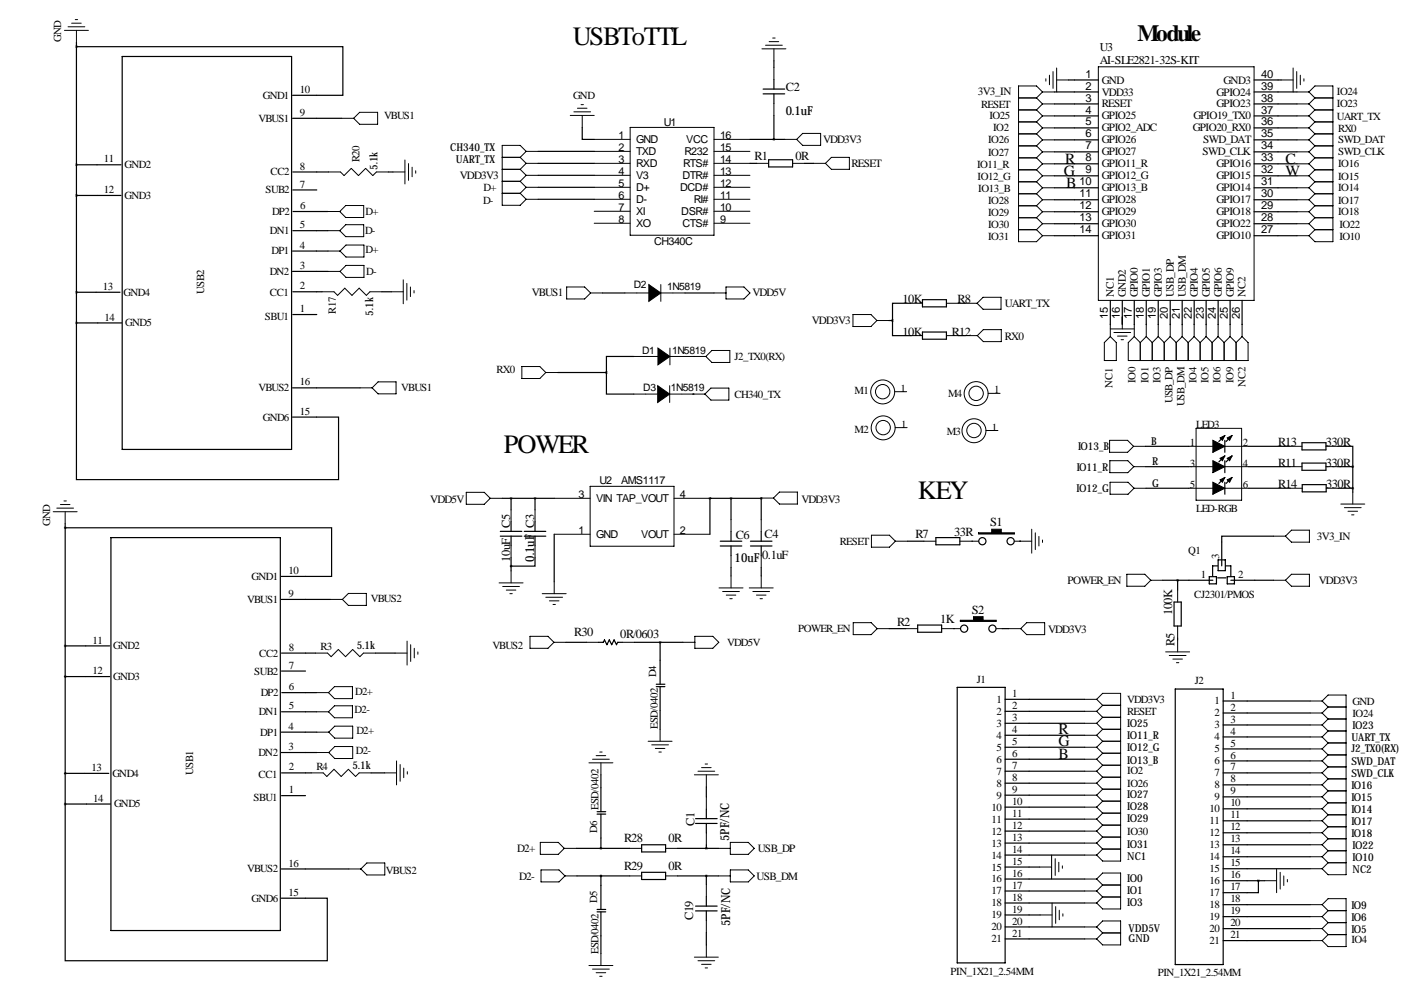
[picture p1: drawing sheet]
<svg xmlns="http://www.w3.org/2000/svg" width="297mm" height="211mm" viewBox="0 0 297 211" stroke-linecap="round" stroke-linejoin="round" font-family="sans-serif">
<g fill="none" stroke="#000" stroke-width=".25">
<path d="M16.2 9.9h56.5v10.3h-10.7M16.2 9v59.5M25.9 12h35.9v83.3h-35.9zM161.8 19.9h4.6M161.8 18.9h4.6M164.1 12.9v1.4M164.1 16.9v2M164.1 19.9v2M223.6 19.5h9.3M226.6 17h6.3M265.9 17h5.7M265.9 19.5h9.1"/>
<path d="M16.2 34.9h9.5M62 25.1h10.4M62.1 36.5h7.5M82.3 36.5h1M114.1 32.1h11.9M114.1 34.6h11.9M114.1 39.7h11.9M114.1 37.2h11.9M123.4 27v2.6h2.6M159 34.6h1.4M159 29.6h7.4M163 33.9h5v1.5h-5z"/>
<path d="M164.1 24.5v5.1M170.6 34.6h1.9M223.6 22h9.3M223.6 24.6h9.3M223.6 27.1h9.3M223.6 29.7h9.3M223.6 32.2h9.3M223.6 34.7h9.3M223.6 37.3h9.3M223.6 39.8h9.3M265.9 22h9.1M265.9 24.6h9.1"/>
<path d="M265.9 27.1h9.1M265.9 29.7h9.1M265.9 32.2h9.1M265.9 34.7h9.1M265.9 37.3h9.1M265.9 39.8h9.1M16.2 41.4h9.5M62 57.5h7.5M62 53.2h7.5M62.1 48.9h7.4M62.1 40.3h5.1M62.1 44.8h7.4"/>
<path d="M114.1 42.3h11.9M223.6 42.4h9.3M223.6 44.9h9.3M223.6 47.4h9.3M223.6 50h9.3M265.9 42.4h9.1M265.9 44.9h9.1M265.9 47.4h9.1M265.9 50h9.1M16.2 68.5v33.2h55.6v-13.3h-9.8M16.2 62h9.3M16.2 68.5h9.6"/>
<path d="M62.1 66.7h5.1M62.1 61.9h6.2M81 61.9h2M118.3 79h10.3M127.8 62.1h4.7M128.6 79v4.6h5.8M134.4 75.6h-5.8v3.4M145.2 62.1h6.2M147.1 75.6h.1M188.5 68h.7M189.2 68v3.2h3.8M193 64.3h-3.8v3.7"/>
<path d="M195.6 63.5h5.1v1.6h-5.1zM195.6 70.4h5.1v1.5h-5.1zM203.2 64.3h1.4M203.2 71.2h1.5M235.4 63.7v5.1M237.9 63.7v5.1M240.5 63.7v5.1M243 63.7v5.1M245.6 63.7v5.1M248.1 63.7v5.1M250.6 63.7v5.1M253.2 63.7v5.1"/>
<path d="M255.7 63.7v5.1M258.3 63.7v5.1M260.8 63.7v5.1M263.3 63.7v5.1M62 82.2h14.4M146.9 83.6h.2M242.9 94.6h9.2M242.9 98.9h9.2M259.7 93.4v2.5M259.7 97.7v2.5M259.7 92.3l-1.3 1.3M259.7 96.7l-1.3 1.2"/>
<path d="M261.2 92.3l-1.3 1.3M261.2 96.7l-1.3 1.2M264.8 98.9h8.7M264.8 94.6h8.7M276 93.9h5.1v1.5h-5.1zM276 98.2h5.1v1.5h-5.1zM283.7 94.6h3.1v4.3M283.7 98.9h3.1M286.8 98.9v5.4M13.8 111.9h56.5v10.3h-10.7M13.8 111v59.5M23.5 114h35.9v83.3h-35.9z"/>
<path d="M106.1 113.7h4.5M106.1 112.7h4.5M106.5 105.7h11M108.4 105.7v2.4M108.4 110.6v2.1M108.4 113.7v2M108.4 118.3v2.7M111.2 113.7h4.5M111.2 112.7h4.5M113.4 118.3v1.7h-5M113.4 105.7v2.4M113.4 110.6v2.1"/>
<path d="M113.4 113.7v2M117.5 113.3v10M150.5 105.7h.1M150.5 105.7h10.9M150.5 105.7v7.6M152.7 115.8h4.6M152.7 114.7h4.6M155 105.7v4.5M155 112.7v2M155 115.8v2M159.1 115.8h4.6M159.1 114.7h4.6"/>
<path d="M161.4 105.7v4.5M161.4 112.7v2M161.4 115.8v2M161.4 105.6v.1M192.4 114.7h3.5M198.4 114h5.1v1.5h-5.1zM206 114.7h.2M216.2 114.7h.2M243 103.5h9.1M258.2 120h-1.1v2.2M258.3 118.7h1.5v2.3h-1.5zM259.7 101.2l-1.3 1.3"/>
<path d="M259.7 102.2v2.6M259.8 120h1.2v2.2M261.2 101.2l-1.3 1.3M264.8 103.5h8.8M270 113.7h-11v6.3M276.1 102.8h5.1v1.5h-5.1zM283.7 103.5h3.1M13.8 136.9h9.5M59.6 127.1h10.5M59.7 138.5h7.2M79.6 138.5h4.2M120 136.2h4.4"/>
<path d="M126.9 136.2h1l.3-.5 .5 1 .5-1 .5 1 .5-1 .5 1 .3-.5h1M134.5 136.2h10.3M140 136.2v8.9M155 120.3v1.8M161.4 120.3v1.8M188.5 133.3h3.5M194.6 132.5h5v1.5h-5zM202.2 133.3h.1M212.5 133.3h1.4M246.5 123h10.6M248.9 127.6h1.5v5.1h-1.5zM249.7 123v2.1"/>
<path d="M249.7 135.3v.4M256.4 122.3h1.5v1.5h-1.5zM258.2 122.5h1.7M260.2 122.3h1.5v1.5h-1.5zM261 123h9M13.8 143.4h9.5M59.6 159.6h7.6M59.6 155.2h7.6M59.7 150.9h7.4M59.7 142.3h5.1M59.7 146.9h7.4M139.1 145.6h1.9"/>
<path d="M139.1 145.1h1.9M140 145.6v9M202.9 145.7h10.2v58.5h-10.2zM213.1 148.3h16.9M213.1 150.8h16.9M213.1 153.4h16.9M213.1 155.9h16.9M213.1 158.4h16.9M249.2 146.1h10.1v58.4h-10.1zM259.3 148.6h18.5M259.3 151.2h18.5M259.3 153.7h18.5"/>
<path d="M259.3 156.2h18.5M259.3 158.8h18.5M13.8 170.5v33.2h55.6v-13.3h-9.8M13.8 164h9.3M13.8 170.5h9.6M59.7 163.9h6.3M59.7 168.7h5.1M78.7 163.9h2.8M122.2 179.9h11.3M126.6 172.1h1.8M126.6 172.6h1.8M127.4 164.3v7.8"/>
<path d="M127.4 172.6v7.3M136 179.1h5.1v1.5h-5.1zM143.7 179.9h8.6M147.5 173.6h4.5M147.5 174.6h4.5M149.8 166.8v2.2M149.8 171.5v2.1M149.8 174.6v2M149.8 179.2v.7M213.1 161h16.9M213.1 163.5h16.9M213.1 166.1h16.9"/>
<path d="M213.1 168.6h16.9M213.1 171.1h16.9M213.1 173.7h16.9M213.1 176.2h16.9M213.1 178.8h16.9M259.3 161.3h18.5M259.3 163.9h18.5M259.3 166.4h18.5M259.3 168.9h18.5M259.3 171.5h18.5M259.3 174h18.5M259.3 176.6h18.5"/>
<path d="M259.3 179.1h18.5M59.6 184.2h14.4M122.3 185.7h11.2M126.6 193.3h1.8M126.6 192.8h1.8M127.4 185.7v7.1M127.4 193.3v8.9M136 185h5.1v1.5h-5.1zM143.7 185.7h8.6M147.5 193.1h4.5M147.5 192.1h4.5M149.8 185.7v1.8"/>
<path d="M149.8 190.1v2M149.8 193.1v2.1M149.8 197.7v2.7M213.1 181.3h16.9M213.1 183.8h7.3M213.1 186.4h16.9M213.1 188.9h16.9M213.1 191.5h16.9M213.1 194h7.4M213.1 196.5h16.9M213.1 199.1h16.9M259.3 181.6h18.5"/>
<path d="M259.3 184.2h18.5M259.3 186.7h8.8M259.3 191.8h18.5M259.3 194.3h18.5M259.3 196.9h18.5M259.3 199.4h18.5M266.8 186.7v2.6h-7.5"/>
<circle cx="208.3" cy="114.7" r=".76"/>
<circle cx="214.3" cy="114.7" r=".76"/>
<circle cx="204.4" cy="133.3" r=".76"/>
<circle cx="210.4" cy="133.3" r=".76"/>
</g>
<g fill="none" stroke="#000" stroke-width=".21">
<path d="M13.7 6.4h5M14.4 5.7h3.6M15.2 4.9h2M16 4.2h.5M16.2 6.4v2.6M161.5 10.4h5.1M162.3 9.6h3.6M163.1 8.8h2M163.8 8.1h.5M164.1 10.4v2.5M164.1 14.3v2.6M221 19.5l-1.2-1.3h-3.8v33h3.8l1.2-1.2"/>
<path d="M221 19.5h2.6M221 19.5l-1.2 1.3M221.7 16.7v.5M222.5 15.9v2.1M223.3 15.2v3.5M224 17h2.6M224 14.4v5.1M232.9 14.2h33v49.5h-33zM271.6 17h2.6M274.2 14.4v5.1M274.9 15.2v3.5M275 19.5h2.5"/>
<path d="M275.7 15.9v2.1M276.5 16.7v.5M277.5 19.5l1.3-1.3h3.8v33h-3.8l-1.3-1.2M277.5 19.5l1.3 1.3M69.6 36.5h2.6l.7 .7 1.6-1.5 1.5 1.5 1.5-1.5 1.5 1.5 .8-.7h2.5M72.4 25.1h2.6M75 25.1l1.3-1.3h3.8v2.6h-3.8zM83.3 36.5h2.6M85.9 33.9v5.1M86.6 34.7v3.5M87.4 35.4v2.1M88.1 36.2v.5"/>
<path d="M106.5 33.4h3.8M106.5 35.9h3.8M106.5 38.4h3.8M110.3 33.4l1.3 1.2M110.3 38.4l1.3 1.3M110.3 35.9l1.3 1.3M111.6 32.1h2.5M111.6 34.6h2.5M111.6 37.2h2.5M111.6 39.7h2.5M111.6 32.1l-1.3 1.3M111.6 32.1l-1.3-1.3h-3.8v12.7h3.8l1.3-1.2"/>
<path d="M111.6 34.6l-1.3 1.3M111.6 39.7l-1.3 1.3M111.6 37.2l-1.3 1.2M120.9 24.5h5.1M121.7 23.7h3.5M122.4 23h2.1M123.2 22.2h.5M123.4 24.5v2.5M126 29.6h7.6M126 32.1h7.6M126 34.6h7.6M126 37.2h7.6"/>
<path d="M126 39.7h7.6M133.6 27h17.8v22.9h-17.8zM151.4 29.6h7.6M151.4 32.1h7.6M151.4 34.6h7.6M151.4 37.2h7.6M151.4 39.7h7.6M160.4 34.6h2.6M164.1 21.9v2.6M166.4 29.6h2.5M168 34.6h2.6M168.9 29.6l1.3-1.3h3.8v2.5h-3.8z"/>
<path d="M172.5 34.6h2.5M175 34.6l1.3-1.2h3.8v2.5h-3.8zM216 23.3h3.8M216 20.8h3.8M216 25.8h3.8M216 28.4h3.8M216 30.9h3.8M216 33.5h3.8M216 36h3.8M216 38.5h3.8M219.8 20.8l1.2 1.2M219.8 23.3l1.2 1.3"/>
<path d="M219.8 25.8l1.2 1.3M219.8 28.4l1.2 1.3M219.8 30.9l1.2 1.3M219.8 33.5l1.2 1.2M219.8 36l1.2 1.3M219.8 38.5l1.2 1.3M221 22h2.6M221 22l-1.2 1.3M221 24.6h2.6M221 24.6l-1.2 1.2M221 27.1h2.6M221 27.1l-1.2 1.3"/>
<path d="M221 29.7h2.6M221 29.7l-1.2 1.2M221 32.2h2.6M221 32.2l-1.2 1.3M221 34.7h2.6M221 34.7l-1.2 1.3M221 37.3h2.6M221 37.3l-1.2 1.2M221 39.8h2.6M221 39.8l-1.2 1.3M275 22h2.5M275 24.6h2.5"/>
<path d="M275 27.1h2.5M275 29.7h2.5M275 32.2h2.5M275 34.7h2.5M275 37.3h2.5M275 39.8h2.5M277.5 39.8l1.3 1.3M277.5 37.3l1.3 1.2M277.5 34.7l1.3 1.3M277.5 32.2l1.3 1.3M277.5 29.7l1.3 1.2M277.5 27.1l1.3 1.3"/>
<path d="M277.5 24.6l1.3 1.2M277.5 22l1.3 1.3M278.8 23.3h3.8M278.8 20.8h3.8M278.8 25.8h3.8M278.8 28.4h3.8M278.8 30.9h3.8M278.8 33.5h3.8M278.8 36h3.8M278.8 38.5h3.8M278.8 38.5l-1.3 1.3M278.8 36l-1.3 1.3"/>
<path d="M278.8 33.5l-1.3 1.2M278.8 30.9l-1.3 1.3M278.8 28.4l-1.3 1.3M278.8 25.8l-1.3 1.3M278.8 23.3l-1.3 1.3M278.8 20.8l-1.3 1.2M69.5 48.9h2.5M69.5 44.8h2.5M69.5 53.2h2.6M69.5 57.5h2.6M72 48.9l1.3-1.3h3.8v2.6h-3.8zM72 44.8l1.3-1.2h3.8v2.5h-3.8z"/>
<path d="M73.4 52h3.8v2.5h-3.8l-1.3-1.3zM73.4 56.3h3.8v2.5h-3.8l-1.3-1.3zM85.5 59.3v5.1M106.5 41h3.8M110.3 41l1.3 1.3M111.6 42.3h2.5M126 42.3h7.6M126 44.8h7.6M126 47.3h7.6M151.4 42.3h7.6M151.4 44.8h7.6M151.4 47.3h7.6"/>
<path d="M216 41.1h3.8M216 43.6h3.8M216 46.2h3.8M216 48.7h3.8M219.8 41.1l1.2 1.3M219.8 43.6l1.2 1.3M219.8 46.2l1.2 1.2M219.8 48.7l1.2 1.3M221 42.4h2.6M221 42.4l-1.2 1.2M221 44.9h2.6M221 44.9l-1.2 1.3"/>
<path d="M221 47.4h2.6M221 47.4l-1.2 1.3M221 50h2.6M275 42.4h2.5M275 44.9h2.5M275 47.4h2.5M275 50h2.5M277.5 47.4l1.3 1.3M277.5 44.9l1.3 1.3M277.5 42.4l1.3 1.2M278.8 41.1h3.8M278.8 43.6h3.8"/>
<path d="M278.8 46.2h3.8M278.8 48.7h3.8M278.8 48.7l-1.3 1.3M278.8 46.2l-1.3 1.2M278.8 43.6l-1.3 1.3M278.8 41.1l-1.3 1.3M68.3 61.9h2.5l.8 .7 1.5-1.5 1.5 1.5 1.5-1.5 1.6 1.5 .7-.7h2.6M83 61.9h2.5M86.3 60.1v3.5M87 60.8v2.1M87.8 61.6v.5M110.6 77.7h3.9l1.2 1.3-1.2 1.3h-3.9z"/>
<path d="M115.7 79h2.6M120.1 60.8h3.9l1.2 1.3-1.2 1.3h-3.9zM125.2 62.1h2.6M132.5 62.1h5.1M134.4 75.6h5.1M140.1 60.3v3.6M140.1 62.1h5.1M142 73.8v3.6M142 75.6h7.7M149.7 75.6l1.2-1.3h3.8v2.5h-3.8zM151.4 62.1h2.5M153.9 60.8h3.8l1.3 1.3-1.3 1.3h-3.8z"/>
<path d="M180.8 66.7h3.9l1.2 1.3-1.2 1.2h-3.9zM185.9 68h2.6M193 64.3h2.6M193 71.2h2.6M200.7 64.3h2.5M200.7 71.2h2.5M204.6 64.3h2.6M204.7 71.2h2.5M207.2 71.2l1.3-1.3h3.8v2.5h-3.8zM208.4 63h3.8v2.6h-3.8l-1.2-1.3zM234.1 72.6l1.3-1.2 1.3 1.2v3.8h-2.6zM235.4 68.8v2.6"/>
<path d="M235.4 69.7h5.1M236.2 70.5h3.5M236.9 71.3h2.1M237.7 72h.5M237.9 67.2v2.5M240.5 71.4l-1.3 1.2v3.8h25.4v-3.8l-1.3-1.2M240.5 68.8v2.6M240.5 71.4l1.3 1.2M241.8 72.6v3.8M243 68.8v2.6M243 71.4l1.3 1.2M243 71.4l-1.2 1.2"/>
<path d="M244.3 72.6v3.8M245.6 68.8v2.6M245.6 71.4l1.2 1.2M245.6 71.4l-1.3 1.2M246.8 72.6v3.8M248.1 68.8v2.6M248.1 71.4l1.3 1.2M248.1 71.4l-1.3 1.2M249.4 72.6v3.8M250.6 68.8v2.6M250.6 71.4l1.3 1.2M250.6 71.4l-1.2 1.2"/>
<path d="M251.9 72.6v3.8M253.2 68.8v2.6M253.2 71.4l1.3 1.2M253.2 71.4l-1.3 1.2M254.5 72.6v3.8M255.7 68.8v2.6M255.7 71.4l1.3 1.2M255.7 71.4l-1.2 1.2M257 72.6v3.8M258.3 68.8v2.6M258.3 71.4l1.2 1.2M258.3 71.4l-1.3 1.2"/>
<path d="M259.5 72.6v3.8M260.8 68.8v2.6M260.8 71.4l1.3 1.2M260.8 71.4l-1.3 1.2M262.1 72.6v3.8M263.3 68.8v2.6M263.3 71.4l-1.2 1.2M76.4 82.2h2.5M80.2 81h3.8v2.5h-3.8l-1.3-1.3zM134.4 83.6h5M142 81.8v3.5M142 83.6h7.5"/>
<path d="M150.7 82.3h3.8v2.5h-3.8l-1.2-1.2zM189.7 83h2.5M189.8 90.7h2.5M209 91.3h2.6M209.5 83.4h2.5M235.3 93.4h3.8l1.2 1.2-1.2 1.3h-3.8zM235.3 97.7h3.8l1.3 1.2-1.3 1.3h-3.8zM240.3 94.6h2.6M240.4 98.9h2.5M252.1 98.9h5M252.1 94.6h5M253.6 90.8h9.6v15.3h-9.6z"/>
<path d="M259.7 98.9h5.1M259.7 94.6h5.1M273.5 98.9h2.5M273.5 94.6h2.5M281.1 98.9h2.6M281.1 94.6h2.6M11.3 108.5h5.1M12 107.7h3.6M12.8 107h2M13.6 106.2h.5M13.8 108.5v2.5M98.9 104.4h3.8l1.2 1.3-1.2 1.2h-3.8z"/>
<path d="M103.9 105.7h2.6M108.4 108.1v2.5M108.4 115.7v2.6M113.4 108.1v2.5M113.4 115.7v2.6M117.5 113.3h7.6M117.5 105.7h7.6M125.1 103.1h17.8v12.7h-17.8zM142.9 113.3h7.6M142.9 105.7h7.6M155 110.2v2.5M155 117.8v2.5"/>
<path d="M161.4 110.2v2.5M161.4 117.8v2.5M161.4 105.6h2.6M165.3 104.3h3.8v2.6h-3.8l-1.3-1.3zM184.8 113.5h3.8l1.2 1.2-1.2 1.3h-3.8zM189.8 114.7h2.6M195.9 114.7h2.5M203.5 114.7h2.5M206.2 114.7h1.3M215.1 114.7h3.6M218.7 112.2v5.1M219.5 113v3.5"/>
<path d="M220.3 113.7v2.1M221 114.5v.5M235.4 102.2h3.8l1.2 1.3-1.2 1.3h-3.8zM240.4 103.5h2.6M252.1 103.5h5M259.7 103.5h5.1M270 113.7h2.5M272.5 113.7l1.3-1.3h3.8v2.5h-3.8zM273.6 103.5h2.5M281.2 103.5h2.5M284.3 106.9h5.1M285 107.6h3.6"/>
<path d="M285.8 108.4h2M286.6 109.2h.5M286.8 104.3v2.6M66.9 138.5h2.5l.8 .7 1.5-1.5 1.6 1.5 1.5-1.5 1.5 1.5 .8-.7h2.5M70.1 127.1h2.5M72.6 127.1l1.3-1.3h3.8v2.6h-3.8zM83.8 138.5h2.5M86.3 135.9v5.1M87.1 136.7v3.5M87.8 137.5v2M88.6 138.2v.5M105.8 123.6h5.1"/>
<path d="M106.6 124.3h3.5M107.3 125.1h2.1M108.1 125.9h.5M108.4 121v2.6M112.4 134.9h3.8l1.2 1.3-1.2 1.3h-3.8zM115 125.9h5M115.7 126.6h3.6M116.5 127.4h2M117.2 128.2h.6M117.4 136.2h2.6M117.5 123.3v2.6M124.4 136.2h2.5"/>
<path d="M132 136.2h2.5M144.8 136.2h2.5M147.3 134.9h3.8l1.3 1.3-1.3 1.3h-3.8zM152.5 124.7h5M153.2 125.4h3.6M154 126.2h2M154.7 126.9h.5M155 122.1v2.6M158.9 124.7h5M159.6 125.4h3.6M160.4 126.2h2M161.1 126.9h.5"/>
<path d="M161.4 122.1v2.6M180.9 132h3.8l1.3 1.3-1.3 1.3h-3.8zM186 133.3h2.5M192 133.3h2.6M199.6 133.3h2.6M202.3 133.3h1.3M211.2 133.3h1.3M213.9 133.3h2.5M217.7 132h3.8v2.6h-3.8l-1.3-1.3zM238.9 121.8h3.8l1.3 1.2-1.3 1.3h-3.8zM244 123h2.5M247.1 138.2h5.1"/>
<path d="M247.9 139h3.6M248.7 139.7h2M249.7 125.1v2.5M249.7 132.7v2.6M249.7 135.7v2.5M270 123h2.5M273.8 121.8h3.8v2.5h-3.8l-1.3-1.3zM67.1 150.9h2.5M67.1 146.9h2.5M67.2 155.2h2.5M67.2 159.6h2.5M69.6 150.9l1.3-1.3h3.8v2.6h-3.8z"/>
<path d="M69.6 146.9l1.3-1.3h3.8v2.5h-3.8zM69.7 155.2l1.3-1.2h3.8v2.5h-3.8zM69.7 159.6l1.3-1.3h3.8v2.5h-3.8zM127.2 159.4h.5M137.4 157.2h5.1M138.2 157.9h3.5M138.9 158.7h2.1M139.7 159.4h.5M140 154.6v2.6M230 148.3h2.5M230 158.4h2.5M230 150.8h2.5"/>
<path d="M230 153.4h2.5M230 155.9h2.5M232.5 148.3l1.3 1.2M232.5 148.3l1.3-1.3h3.8v35.6h-3.8l-1.3-1.3M232.5 158.4l1.3 1.3M232.5 150.8l1.3 1.3M232.5 153.4l1.3 1.2M232.5 155.9l1.3 1.3M233.8 149.5h3.8M233.8 159.7h3.8M233.8 157.2h3.8M233.8 157.2l-1.3 1.2"/>
<path d="M233.8 159.7l-1.3 1.3M233.8 152.1h3.8M233.8 149.5l-1.3 1.3M233.8 154.6h3.8M233.8 152.1l-1.3 1.3M233.8 154.6l-1.3 1.3M249.4 140.5h.5M277.8 148.6h2.5M277.8 151.2h2.5M277.8 153.7h2.5M277.8 156.2h2.5M277.8 158.8h2.5"/>
<path d="M280.3 148.6l1.3 1.3M280.3 148.6l1.3-1.2h3.8v38.1h-3.8l-1.3-1.3M280.3 151.2l1.3 1.2M280.3 153.7l1.3 1.3M280.3 156.2l1.3 1.3M280.3 158.8l1.3 1.3M281.6 149.9h3.8M281.6 152.4h3.8M281.6 149.9l-1.3 1.3M281.6 155h3.8M281.6 152.4l-1.3 1.3M281.6 157.5h3.8"/>
<path d="M281.6 155l-1.3 1.2M281.6 157.5l-1.3 1.3M66 163.9h2.5l.8 .7 1.5-1.5 1.5 1.5 1.6-1.5 1.5 1.5 .7-.7h2.6M81.5 163.9h2.6M84.1 161.3v5.1M84.8 162.1v3.5M85.6 162.9v2M86.4 163.6v.5M114.6 178.6h3.8l1.2 1.3-1.2 1.2h-3.8zM119.6 179.9h2.6M124.9 161.7h5M125.6 161h3.6"/>
<path d="M126.4 160.2h2M127.4 161.7v2.6M133.5 179.9h2.5M141.1 179.9h2.6M147.2 164.3h5.1M148 163.5h3.5M148.7 162.8h2.1M149.5 162h.5M149.8 164.3v2.5M149.8 169v2.5M149.8 176.6v2.6M152.3 179.9h2.5"/>
<path d="M154.8 178.6h3.8l1.3 1.3-1.3 1.2h-3.8zM230 161h2.5M230 168.6h2.5M230 171.1h2.5M230 173.7h2.5M230 178.8h2.5M230 163.5h2.5M230 166.1h2.5M230 176.2h2.5M232.5 161l1.3 1.2M232.5 168.6l1.3 1.3M232.5 171.1l1.3 1.3"/>
<path d="M232.5 173.7l1.3 1.2M232.5 178.8l1.3 1.2M232.5 163.5l1.3 1.3M232.5 166.1l1.3 1.2M232.5 176.2l1.3 1.3M233.8 162.2h3.8M233.8 169.9h3.8M233.8 167.3h3.8M233.8 167.3l-1.3 1.3M233.8 172.4h3.8M233.8 169.9l-1.3 1.2M233.8 174.9h3.8"/>
<path d="M233.8 172.4l-1.3 1.3M233.8 177.5h3.8M233.8 177.5l-1.3 1.3M233.8 164.8h3.8M233.8 162.2l-1.3 1.3M233.8 164.8l-1.3 1.3M233.8 174.9l-1.3 1.3M277.8 163.9h2.5M277.8 171.5h2.5M277.8 174h2.5M277.8 161.3h2.5M277.8 166.4h2.5"/>
<path d="M277.8 168.9h2.5M277.8 176.6h2.5M277.8 179.1h2.5M280.3 171.5l1.3 1.3M280.3 174l1.3 1.3M280.3 161.3l1.3 1.3M280.3 166.4l1.3 1.3M280.3 168.9l1.3 1.3M280.3 176.6l1.3 1.2M280.3 179.1l1.3 1.3M280.3 163.9l1.3 1.2M281.6 172.8h3.8"/>
<path d="M281.6 170.2h3.8M281.6 170.2l-1.3 1.3M281.6 175.3h3.8M281.6 172.8l-1.3 1.2M281.6 160.1h3.8M281.6 162.6h3.8M281.6 160.1l-1.3 1.2M281.6 167.7h3.8M281.6 165.1h3.8M281.6 165.1l-1.3 1.3M281.6 167.7l-1.3 1.2M281.6 177.8h3.8"/>
<path d="M281.6 175.3l-1.3 1.3M281.6 177.8l-1.3 1.3M281.6 162.6l-1.3 1.3M74 184.2h2.5M76.5 184.2l1.3-1.2h3.8v2.5h-3.8zM114.7 184.4h3.8l1.3 1.3-1.3 1.3h-3.8zM119.8 185.7h2.5M133.5 185.7h2.5M141.1 185.7h2.6M149.8 187.5v2.6M149.8 195.2v2.5M152.3 185.7h2.5"/>
<path d="M154.8 184.4h3.8l1.3 1.3-1.3 1.3h-3.8zM220.4 183.8h2.6M220.5 194h2.6M223 181.3v5.1M223.1 191.5v5M223.7 182.1v3.5M223.8 192.2v3.6M224.5 182.8v2M224.6 193v2M225.2 183.6v.5M225.3 193.7v.5M230 186.4h2.5"/>
<path d="M230 188.9h2.5M230 191.5h2.5M230 196.5h2.5M230 181.3h2.5M230 199.1h2.5M232.5 186.4l1.3-1.3h3.8v7.6h-3.8l-1.3-1.2M232.5 196.5l1.3-1.2h3.8v5h-3.8l-1.3-1.2M232.5 186.4l1.3 1.2M232.5 188.9l1.3 1.3M232.5 196.5l1.3 1.3M233.8 180h3.8M233.8 187.6h3.8"/>
<path d="M233.8 190.2h3.8M233.8 187.6l-1.3 1.3M233.8 190.2l-1.3 1.3M233.8 197.8h3.8M233.8 180l-1.3 1.3M233.8 197.8l-1.3 1.3M268.1 186.7h2.6M270.7 184.2v5.1M271.4 185v3.5M272.2 185.7v2M272.9 186.5v.5M277.8 181.6h2.5"/>
<path d="M277.8 184.2h2.5M277.8 191.8h2.5M277.8 194.3h2.5M277.8 196.9h2.5M277.8 199.4h2.5M280.3 191.8l1.3-1.3h3.8v10.2h-3.8l-1.3-1.3M280.3 181.6l1.3 1.3M280.3 191.8l1.3 1.3M280.3 194.3l1.3 1.3M280.3 196.9l1.3 1.3M281.6 180.4h3.8M281.6 182.9h3.8"/>
<path d="M281.6 180.4l-1.3 1.2M281.6 182.9l-1.3 1.3M281.6 193.1h3.8M281.6 195.6h3.8M281.6 193.1l-1.3 1.2M281.6 198.2h3.8M281.6 195.6l-1.3 1.3M281.6 198.2l-1.3 1.2M124.9 204.7h5M125.6 205.5h3.6M126.4 206.2h2M127.2 207h.5"/>
<path d="M127.4 202.2v2.5M147.2 202.9h5.1M148 203.7h3.5M148.7 204.5h2.1M149.5 205.2h.5M149.8 200.4v2.5"/>
<circle cx="187.1" cy="83" r="1.52"/>
<circle cx="187.1" cy="83.1" r="2.54"/>
<circle cx="187.2" cy="90.7" r="1.52"/>
<circle cx="187.2" cy="90.7" r="2.54"/>
<circle cx="206.5" cy="91.3" r="1.52"/>
<circle cx="206.5" cy="91.3" r="2.54"/>
<circle cx="207" cy="83.4" r="1.52"/>
<circle cx="207" cy="83.5" r="2.54"/>
</g>
<g fill="#000" stroke="#000" stroke-width=".21">
<path d="M137.6 60.3l2.5 1.8-2.5 1.8zM139.5 73.8l2.5 1.8-2.5 1.8zM139.4 81.8l2.6 1.8-2.6 1.7zM257.1 93.4l2.6 1.2-2.6 1.3zM258.7 92.9l1-.6-.5 1.1zM258.7 97.2l1-.5-.5 1zM260.2 92.9l1-.6-.5 1.1zM260.2 97.2l1-.5-.5 1zM207.5 113h2.8v-.8h2v.8h2.8v.2h-7.6zM257.1 102.2l2.6 1.3-2.6 1.3zM257.1 97.7l2.6 1.2-2.6 1.3zM258.7 101.7l1-.5-.5 1z"/>
<path d="M260.2 101.7l1-.5-.5 1zM203.6 131.5h2.8v-.8h2v.8h2.8v.3h-7.6z"/>
</g>
<path d="M108.3 120a.05 .05 0 0 0 .1 0 .05 .05 0 0 0-.1 0zM149.7 179.9a.05 .05 0 0 0 .1 0 .05 .05 0 0 0-.1 0zM149.7 185.7a.05 .05 0 0 0 .1 0 .05 .05 0 0 0-.1 0zM139.9 136.2a.05 .05 0 0 0 .1 0 .05 .05 0 0 0-.1 0zM113.4 105.7a.05 .05 0 0 0 .1 0 .05 .05 0 0 0-.1 0zM108.3 105.7a.05 .05 0 0 0 .1 0 .05 .05 0 0 0-.1 0z" fill="#000" stroke="#000" stroke-width=".51"/>
<g font-size="5.6">
<text x="121.5" y="9.5">USBToTTL</text>
<text x="106.8" y="96.1">POWER</text>
<text x="194.6" y="105.8">KEY</text>
</g>
<text font-size="4.9" x="241.1" y="8.8">Module</text>
<g font-size="3.3">
<text x="225.8" y="34.7">R</text>
<text x="272.5" y="34.7">C</text>
<text x="225.6" y="37.2">G</text>
<text x="226.1" y="39.8">B</text>
<text x="272.5" y="37.2">W</text>
<text x="224.4" y="155.6">R</text>
<text x="224.4" y="160.9">B</text>
<text x="224.4" y="158.1">G</text>
</g>
<g font-size="2.6">
<text x="166.6" y="19.4">C2</text>
<text x="166.6" y="24.5">0.1uF</text>
<text x="160" y="34">R1</text>
<text x="168.6" y="34">0R</text>
<text x="191.4" y="64.3">10K</text>
<text x="203" y="64.3">R8</text>
<text x="191.4" y="71.2">10K</text>
<text x="201.8" y="71.2">R12</text>
<text x="271" y="94.6">R13</text>
<text x="281.1" y="94.6">330R</text>
<text x="271" y="98.9">R11</text>
<text x="281.1" y="98.9">330R</text>
<text x="271" y="103.5">R14</text>
<text x="281.2" y="103.5">330R</text>
<text x="108.2" y="112" transform="rotate(-90 108.2 112)">C5</text>
<text x="113.2" y="112" transform="rotate(-90 113.2 112)">C3</text>
<text x="162.1" y="114">C4</text>
<text x="202.3" y="113.6">33R</text>
<text x="209.9" y="111.6">S1</text>
<text x="108.2" y="119.1" transform="rotate(-90 108.2 119.1)">10uF</text>
<text x="113.2" y="119.1" transform="rotate(-90 113.2 119.1)">0.1uF</text>
<text x="155.8" y="119.1">10uF</text>
<text x="156" y="114.2">C6</text>
<text x="161.6" y="118.6">0.1uF</text>
<text x="194.1" y="114.1">R7</text>
<text x="206" y="130.1">S2</text>
<text x="248.5" y="130.4" transform="rotate(-90 248.5 130.4)">100K</text>
<text x="121.8" y="134.9">R30</text>
<text x="131.5" y="135.3">0R/0603</text>
<text x="190.2" y="132.6">R2</text>
<text x="199.3" y="132.1">1K</text>
<text x="249" y="137.1" transform="rotate(-90 249 137.1)">R5</text>
<text x="132.3" y="178.6">R28</text>
<text x="141.7" y="178.6">0R</text>
<text x="147.2" y="175.1" transform="rotate(-90 147.2 175.1)">C1</text>
<text x="154.6" y="178.4" transform="rotate(-90 154.6 178.4)">5PF/NC</text>
<text x="132.3" y="184.4">R29</text>
<text x="141.7" y="184.4">0R</text>
<text x="147" y="195.1" transform="rotate(-90 147 195.1)">C19</text>
<text x="154.8" y="196.4" transform="rotate(-90 154.8 196.4)">5PF/NC</text>
</g>
<g font-size="2.5">
<text x="233.2" y="10.8">U3</text>
<text x="233.2" y="13.6">AI-SLE2821-32S-KIT</text>
</g>
<g font-size="2.4">
<text x="230.1" y="16.4">1</text>
<text x="233.6" y="17.7">GND</text>
<text x="259.4" y="17.7">GND3</text>
<text x="267.4" y="16.4">40</text>
<text x="207.3" y="20.2">3V3_IN</text>
<text x="230.1" y="19">2</text>
<text x="230.1" y="21.5">3</text>
<text x="233.6" y="20.2">VDD33</text>
<text x="233.6" y="22.8">RESET</text>
<text x="257.9" y="22.8">GPIO23</text>
<text x="257.9" y="20.2">GPIO24</text>
<text x="267.4" y="21.5">38</text>
<text x="267.4" y="19">39</text>
<text x="230.1" y="24.1">4</text>
<text x="230.1" y="26.6">5</text>
<text x="230.1" y="29.1">6</text>
<text x="233.6" y="25.3">GPIO25</text>
<text x="233.6" y="27.9">GPIO2_ADC</text>
<text x="252.9" y="27.9">GPIO20_RX0</text>
<text x="253" y="25.3">GPIO19_TX0</text>
<text x="267.4" y="29.1">35</text>
<text x="267.4" y="26.6">36</text>
<text x="267.4" y="24.1">37</text>
<text x="174.5" y="30.4">VDD3V3</text>
<text x="180.5" y="35.4">RESET</text>
<text x="230.1" y="31.7">7</text>
<text x="230.1" y="34.2">8</text>
<text x="233.6" y="30.4">GPIO26</text>
<text x="233.6" y="32.9">GPIO27</text>
<text x="233.6" y="35.5">GPIO11_R</text>
<text x="254.9" y="32.9">SWD_CLK</text>
<text x="255.1" y="30.4">SWD_DAT</text>
<text x="257.9" y="35.5">GPIO16</text>
<text x="267.4" y="34.2">33</text>
<text x="267.4" y="31.7">34</text>
<text x="97.5" y="38">VDD3V3</text>
<text x="228.9" y="39.3">10</text>
<text x="228.9" y="41.8">11</text>
<text x="230.1" y="36.8">9</text>
<text x="233.6" y="38">GPIO12_G</text>
<text x="233.6" y="40.6">GPIO13_B</text>
<text x="257.9" y="40.6">GPIO14</text>
<text x="257.9" y="38">GPIO15</text>
<text x="267.4" y="41.8">30</text>
<text x="267.4" y="39.3">31</text>
<text x="267.4" y="36.8">32</text>
<text x="228.9" y="44.4">12</text>
<text x="228.9" y="46.9">13</text>
<text x="233.6" y="43.1">GPIO28</text>
<text x="233.6" y="45.6">GPIO29</text>
<text x="257.9" y="45.6">GPIO18</text>
<text x="257.9" y="43.1">GPIO17</text>
<text x="267.4" y="46.9">28</text>
<text x="267.4" y="44.4">29</text>
<text x="228.9" y="49.5">14</text>
<text x="233.6" y="48.2">GPIO30</text>
<text x="233.6" y="50.7">GPIO31</text>
<text x="257.9" y="50.7">GPIO10</text>
<text x="257.9" y="48.2">GPIO22</text>
<text x="267.4" y="49.5">27</text>
<text x="112.7" y="62.8">VBUS1</text>
<text x="159.5" y="62.8">VDD5V</text>
<text x="213.1" y="65.2">UART_TX</text>
<text x="236.2" y="62.9" transform="rotate(-90 236.2 62.9)">NC1</text>
<text x="238.7" y="62.9" transform="rotate(-90 238.7 62.9)">GND2</text>
<text x="241.2" y="62.9" transform="rotate(-90 241.2 62.9)">GPIO0</text>
<text x="243.8" y="62.9" transform="rotate(-90 243.8 62.9)">GPIO1</text>
<text x="246.3" y="62.9" transform="rotate(-90 246.3 62.9)">GPIO3</text>
<text x="248.9" y="62.9" transform="rotate(-90 248.9 62.9)">USB_DP</text>
<text x="251.4" y="62.9" transform="rotate(-90 251.4 62.9)">USB_DM</text>
<text x="253.9" y="62.9" transform="rotate(-90 253.9 62.9)">GPIO4</text>
<text x="256.5" y="62.9" transform="rotate(-90 256.5 62.9)">GPIO5</text>
<text x="259" y="62.9" transform="rotate(-90 259 62.9)">GPIO6</text>
<text x="261.6" y="62.9" transform="rotate(-90 261.6 62.9)">GPIO9</text>
<text x="264.1" y="62.9" transform="rotate(-90 264.1 62.9)">NC2</text>
<text x="172.1" y="68.7">VDD3V3</text>
<text x="234.9" y="67.7" transform="rotate(-90 234.9 67.7)">15</text>
<text x="237.4" y="67.7" transform="rotate(-90 237.4 67.7)">16</text>
<text x="240" y="67.7" transform="rotate(-90 240 67.7)">17</text>
<text x="242.5" y="67.7" transform="rotate(-90 242.5 67.7)">18</text>
<text x="245.1" y="67.7" transform="rotate(-90 245.1 67.7)">19</text>
<text x="247.6" y="67.7" transform="rotate(-90 247.6 67.7)">20</text>
<text x="250.1" y="67.7" transform="rotate(-90 250.1 67.7)">21</text>
<text x="252.7" y="67.7" transform="rotate(-90 252.7 67.7)">22</text>
<text x="255.2" y="67.7" transform="rotate(-90 255.2 67.7)">23</text>
<text x="257.8" y="67.7" transform="rotate(-90 257.8 67.7)">24</text>
<text x="260.3" y="67.7" transform="rotate(-90 260.3 67.7)">25</text>
<text x="262.8" y="67.7" transform="rotate(-90 262.8 67.7)">26</text>
<text x="213.1" y="72">RX0</text>
<text x="91.2" y="106.6">VDD5V</text>
<text x="169.9" y="106.6">VDD3V3</text>
<text x="279.2" y="114.5">3V3_IN</text>
<text x="226.3" y="123.9">POWER_EN</text>
<text x="279.6" y="123.9">VDD3V3</text>
<text x="222.2" y="134.3">VDD3V3</text>
<text x="109.6" y="180.6">D2+</text>
<text x="160.7" y="180.6">USB_DP</text>
<text x="110" y="186.5">D2-</text>
<text x="160.4" y="186.5">USB_DM</text>
</g>
<g font-size="2.3">
<text x="13" y="8.9" transform="rotate(-90 13 8.9)">GND</text>
<text x="55.7" y="20.9">GND1</text>
<text x="63.6" y="19.7">10</text>
<text x="121.5" y="20.9">GND</text>
<text x="208.1" y="23">RESET</text>
<text x="283.5" y="22.7">IO23</text>
<text x="283.5" y="20.2">IO24</text>
<text x="54.8" y="25.8">VBUS1</text>
<text x="63.6" y="24.6">9</text>
<text x="81.4" y="25.2">VBUS1</text>
<text x="131.1" y="29.6">1</text>
<text x="140.7" y="26.8">U1</text>
<text x="152.7" y="29.6">16</text>
<text x="209.8" y="25.3">IO25</text>
<text x="210.6" y="27.8">IO2</text>
<text x="283.5" y="25.5">UART_TX</text>
<text x="283.7" y="28.1">RX0</text>
<text x="22" y="34.4">11</text>
<text x="26.4" y="35.7">GND2</text>
<text x="63.6" y="36">8</text>
<text x="76.3" y="34.3" transform="rotate(-90 76.3 34.3)">R20</text>
<text x="80.1" y="36" transform="rotate(-90 80.1 36)">5.1k</text>
<text x="95.5" y="32.1">CH340_TX</text>
<text x="96.7" y="34.6">UART_TX</text>
<text x="131.1" y="32.1">2</text>
<text x="131.1" y="34.6">3</text>
<text x="134.9" y="30.3">GND</text>
<text x="134.9" y="32.9">TXD</text>
<text x="134.9" y="35.4">RXD</text>
<text x="144.8" y="35.4">RTS#</text>
<text x="145.1" y="32.9">R232</text>
<text x="145.5" y="30.3">VCC</text>
<text x="152.7" y="34.6">14</text>
<text x="152.7" y="32.1">15</text>
<text x="207.2" y="35.7">IO11_R</text>
<text x="209.5" y="30.4">IO26</text>
<text x="209.5" y="33.2">IO27</text>
<text x="283.7" y="35.4">IO16</text>
<text x="283.7" y="32.9">SWD_CLK</text>
<text x="283.7" y="30.4">SWD_DAT</text>
<text x="22" y="40.9">12</text>
<text x="56.3" y="41">SUB2</text>
<text x="57.4" y="37.2">CC2</text>
<text x="63.6" y="39.8">7</text>
<text x="102.5" y="40.5">D+</text>
<text x="131.1" y="37.2">4</text>
<text x="131.1" y="39.7">5</text>
<text x="134.9" y="37.9">V3</text>
<text x="134.9" y="40.5">D+</text>
<text x="144.2" y="40.5">DCD#</text>
<text x="144.7" y="37.9">DTR#</text>
<text x="152.7" y="39.7">12</text>
<text x="152.7" y="37.2">13</text>
<text x="207.3" y="38.2">IO12_G</text>
<text x="207.4" y="40.8">IO13_B</text>
<text x="283.7" y="40.5">IO14</text>
<text x="283.7" y="38.2">IO15</text>
<text x="26.4" y="42.2">GND3</text>
<text x="57.7" y="45.6">DP2</text>
<text x="63.7" y="44.3">6</text>
<text x="77.5" y="45.5">D+</text>
<text x="102.4" y="43.3">D-</text>
<text x="131.1" y="42.3">6</text>
<text x="131.1" y="44.8">7</text>
<text x="131.1" y="47.3">8</text>
<text x="134.9" y="43">D-</text>
<text x="134.9" y="45.6">XI</text>
<text x="144.4" y="45.6">DSR#</text>
<text x="147.1" y="43">RI#</text>
<text x="152.7" y="47.3">9</text>
<text x="152.7" y="44.8">10</text>
<text x="152.7" y="42.3">11</text>
<text x="209.5" y="43.3">IO28</text>
<text x="209.5" y="45.9">IO29</text>
<text x="283.7" y="45.6">IO18</text>
<text x="283.7" y="43.3">IO17</text>
<text x="57.2" y="49.6">DN1</text>
<text x="57.6" y="54">DP1</text>
<text x="63.6" y="52.7">4</text>
<text x="63.6" y="48.4">5</text>
<text x="77.4" y="49.6">D-</text>
<text x="77.5" y="53.7">D+</text>
<text x="134.9" y="48.1">XO</text>
<text x="138.7" y="51.9">CH340C</text>
<text x="144.7" y="48.1">CTS#</text>
<text x="209.5" y="48.4">IO30</text>
<text x="209.5" y="50.9">IO31</text>
<text x="284" y="50.9">IO10</text>
<text x="284" y="48.4">IO22</text>
<text x="57.2" y="58.3">DN2</text>
<text x="63.6" y="57">3</text>
<text x="77.7" y="58.2">D-</text>
<text x="21.8" y="61.5">13</text>
<text x="26.2" y="62.7">GND4</text>
<text x="43.3" y="62.2" transform="rotate(-90 43.3 62.2)">USB2</text>
<text x="57.2" y="62.8">CC1</text>
<text x="63.6" y="61.4">2</text>
<text x="22.2" y="68">14</text>
<text x="26.6" y="69.2">GND5</text>
<text x="56.2" y="67.9">SBU1</text>
<text x="63.6" y="66.2">1</text>
<text x="71.2" y="66.5" transform="rotate(-90 71.2 66.5)">R17</text>
<text x="79.1" y="66.9" transform="rotate(-90 79.1 66.9)">5.1k</text>
<text x="155.7" y="76.3">J2_TX0(RX)</text>
<text x="54.8" y="83">VBUS2</text>
<text x="63.6" y="81.7">16</text>
<text x="85.1" y="82.9">VBUS1</text>
<text x="105.3" y="79">RX0</text>
<text x="181.2" y="83.6">M1</text>
<text x="191" y="83">1</text>
<text x="210.8" y="83.4">1</text>
<text x="235.9" y="82.2" transform="rotate(-90 235.9 82.2)">NC1</text>
<text x="240.7" y="81.2" transform="rotate(-90 240.7 81.2)">IO0</text>
<text x="243.5" y="81.2" transform="rotate(-90 243.5 81.2)">IO1</text>
<text x="246.1" y="81.2" transform="rotate(-90 246.1 81.2)">IO3</text>
<text x="253.7" y="81.2" transform="rotate(-90 253.7 81.2)">IO4</text>
<text x="256.2" y="81.2" transform="rotate(-90 256.2 81.2)">IO5</text>
<text x="258.8" y="81.2" transform="rotate(-90 258.8 81.2)">IO6</text>
<text x="261.6" y="81.2" transform="rotate(-90 261.6 81.2)">IO9</text>
<text x="264.1" y="81.9" transform="rotate(-90 264.1 81.9)">NC2</text>
<text x="55.7" y="89.2">GND6</text>
<text x="63.6" y="87.9">15</text>
<text x="155.7" y="84.5">CH340_TX</text>
<text x="201" y="84.1">M4</text>
<text x="248.6" y="85.5" transform="rotate(-90 248.6 85.5)">USB_DP</text>
<text x="251.1" y="86.2" transform="rotate(-90 251.1 86.2)">USB_DM</text>
<text x="181.2" y="91.7">M2</text>
<text x="191.1" y="90.7">1</text>
<text x="200.8" y="92.2">M3</text>
<text x="210.3" y="91.3">1</text>
<text x="228.6" y="95.3">IO13_B</text>
<text x="244.1" y="94.4">B</text>
<text x="252.3" y="94.6">1</text>
<text x="253.6" y="90.8">LED3</text>
<text x="263.5" y="94.6">2</text>
<text x="228.3" y="99.9">IO11_R</text>
<text x="244.2" y="98.6">R</text>
<text x="252.3" y="98.9">3</text>
<text x="263.5" y="98.9">4</text>
<text x="122.7" y="105.7">3</text>
<text x="126.4" y="106.4">VIN TAP_VOUT</text>
<text x="127.1" y="102.6">U2</text>
<text x="131.7" y="102.6">AMS1117</text>
<text x="144.2" y="105.7">4</text>
<text x="228.2" y="104.2">IO12_G</text>
<text x="244.2" y="103.2">G</text>
<text x="252.3" y="103.5">5</text>
<text x="263.5" y="103.5">6</text>
<text x="10.7" y="111.6" transform="rotate(-90 10.7 111.6)">GND</text>
<text x="122.7" y="113.3">1</text>
<text x="144.2" y="113.3">2</text>
<text x="253.6" y="108.6">LED-RGB</text>
<text x="126.4" y="114">GND</text>
<text x="136" y="114">VOUT</text>
<text x="178.1" y="115.5">RESET</text>
<text x="251.9" y="117.5">Q1</text>
<text x="258.5" y="118.5" transform="rotate(-90 258.5 118.5)">3</text>
<text x="53.3" y="122.9">GND1</text>
<text x="61.2" y="121.7">10</text>
<text x="254.6" y="122.5">1</text>
<text x="262.5" y="122.5">2</text>
<text x="52.4" y="127.8">VBUS1</text>
<text x="61.2" y="126.6">9</text>
<text x="78.6" y="127.6">VBUS2</text>
<text x="253.2" y="126.8">CJ2301/PMOS</text>
<text x="19.6" y="136.4">11</text>
<text x="24" y="137.7">GND2</text>
<text x="61.2" y="138">8</text>
<text x="68" y="137.8">R3</text>
<text x="75.7" y="137.6">5.1k</text>
<text x="104.4" y="137.6">VBUS2</text>
<text x="154.2" y="137">VDD5V</text>
<text x="169.2" y="134.1">POWER_EN</text>
<text x="19.6" y="142.9">12</text>
<text x="53.9" y="143">SUB2</text>
<text x="55" y="139.2">CC2</text>
<text x="61.2" y="141.8">7</text>
<text x="139.1" y="143.6" transform="rotate(-90 139.1 143.6)">D4</text>
<text x="24" y="144.2">GND3</text>
<text x="55.3" y="147.6">DP2</text>
<text x="61.3" y="146.3">6</text>
<text x="75.3" y="147.4">D2+</text>
<text x="207.1" y="144.7">J1</text>
<text x="211.3" y="149">1</text>
<text x="214.6" y="147.8">1</text>
<text x="239" y="149">VDD3V3</text>
<text x="253.3" y="145.1">J2</text>
<text x="257.5" y="149.4">1</text>
<text x="260.9" y="148.1">1</text>
<text x="286.8" y="149.5">GND</text>
<text x="54.8" y="151.6">DN1</text>
<text x="55.2" y="156">DP1</text>
<text x="61.2" y="154.7">4</text>
<text x="61.2" y="150.4">5</text>
<text x="75.2" y="151.2">D2-</text>
<text x="75.6" y="155.5">D2+</text>
<text x="139.4" y="154.5" transform="rotate(-90 139.4 154.5)">ESD/0402</text>
<text x="211.3" y="151.5">2</text>
<text x="211.3" y="154.1">3</text>
<text x="214.6" y="150.3">2</text>
<text x="214.6" y="152.8">3</text>
<text x="214.6" y="155.4">4</text>
<text x="239" y="151.5">RESET</text>
<text x="239" y="154.1">IO25</text>
<text x="257.5" y="151.9">2</text>
<text x="257.5" y="154.4">3</text>
<text x="260.9" y="150.7">2</text>
<text x="260.9" y="153.2">3</text>
<text x="260.9" y="155.7">4</text>
<text x="286.8" y="152">IO24</text>
<text x="286.8" y="154.6">IO23</text>
<text x="54.8" y="160.3">DN2</text>
<text x="61.2" y="159">3</text>
<text x="75.4" y="159.8">D2-</text>
<text x="211.3" y="156.6">4</text>
<text x="211.3" y="159.2">5</text>
<text x="211.3" y="161.7">6</text>
<text x="214.6" y="157.9">5</text>
<text x="214.6" y="160.5">6</text>
<text x="239" y="159.1">IO12_G</text>
<text x="239" y="161.9">IO13_B</text>
<text x="239" y="156.6">IO11_R</text>
<text x="257.5" y="157">4</text>
<text x="257.5" y="159.5">5</text>
<text x="260.9" y="158.3">5</text>
<text x="260.9" y="160.8">6</text>
<text x="286.5" y="157.1">UART_TX</text>
<text x="286.5" y="159.4">J2_TX0(RX)</text>
<text x="19.4" y="163.5">13</text>
<text x="23.8" y="164.7">GND4</text>
<text x="40.9" y="164.2" transform="rotate(-90 40.9 164.2)">USB1</text>
<text x="54.8" y="164.9">CC1</text>
<text x="61.2" y="163.4">2</text>
<text x="67.1" y="163.2">R4</text>
<text x="74.8" y="163">5.1k</text>
<text x="211.3" y="164.2">7</text>
<text x="211.3" y="166.8">8</text>
<text x="214.6" y="163">7</text>
<text x="214.6" y="165.5">8</text>
<text x="239" y="164.1">IO2</text>
<text x="239" y="166.9">IO26</text>
<text x="257.5" y="162.1">6</text>
<text x="257.5" y="164.6">7</text>
<text x="257.5" y="167.1">8</text>
<text x="260.9" y="163.4">7</text>
<text x="260.9" y="165.9">8</text>
<text x="286.5" y="162.2">SWD_DAT</text>
<text x="286.5" y="167.3">IO16</text>
<text x="286.5" y="164.7">SWD_CLK</text>
<text x="19.8" y="170">14</text>
<text x="24.2" y="171.2">GND5</text>
<text x="53.8" y="169.9">SBU1</text>
<text x="61.2" y="168.2">1</text>
<text x="126.9" y="171.7" transform="rotate(-90 126.9 171.7)">ESD/0402</text>
<text x="210.2" y="171.9">10</text>
<text x="211.3" y="169.3">9</text>
<text x="214.6" y="168.1">9</text>
<text x="214.6" y="170.6">10</text>
<text x="214.6" y="173.2">11</text>
<text x="239" y="169.2">IO27</text>
<text x="239" y="171.7">IO28</text>
<text x="256.5" y="172.2">10</text>
<text x="257.5" y="169.7">9</text>
<text x="260.9" y="168.4">9</text>
<text x="260.9" y="171">10</text>
<text x="260.9" y="173.5">11</text>
<text x="286.5" y="172.4">IO14</text>
<text x="286.5" y="169.8">IO15</text>
<text x="126.6" y="176.6" transform="rotate(-90 126.6 176.6)">D6</text>
<text x="210.2" y="174.4">11</text>
<text x="210.2" y="176.9">12</text>
<text x="210.2" y="179.5">13</text>
<text x="214.6" y="175.7">12</text>
<text x="214.6" y="178.2">13</text>
<text x="239" y="174.3">IO29</text>
<text x="239" y="179.7">IO31</text>
<text x="239" y="177.1">IO30</text>
<text x="256.5" y="174.8">11</text>
<text x="256.5" y="177.3">12</text>
<text x="256.5" y="179.8">13</text>
<text x="260.9" y="176.1">12</text>
<text x="260.9" y="178.6">13</text>
<text x="286.5" y="174.9">IO17</text>
<text x="286.5" y="177.4">IO18</text>
<text x="286.8" y="180">IO22</text>
<text x="52.4" y="185">VBUS2</text>
<text x="61.2" y="183.7">16</text>
<text x="81.8" y="185.2">VBUS2</text>
<text x="210.2" y="182">14</text>
<text x="210.2" y="184.6">15</text>
<text x="214.6" y="180.8">14</text>
<text x="214.6" y="183.3">15</text>
<text x="214.6" y="185.9">16</text>
<text x="239" y="182.3">NC1</text>
<text x="256.5" y="182.4">14</text>
<text x="256.5" y="184.9">15</text>
<text x="260.9" y="181.1">14</text>
<text x="260.9" y="183.7">15</text>
<text x="286.8" y="182.5">IO10</text>
<text x="286.8" y="185.1">NC2</text>
<text x="53.3" y="191.2">GND6</text>
<text x="61.2" y="189.9">15</text>
<text x="126.6" y="191.4" transform="rotate(-90 126.6 191.4)">D5</text>
<text x="210.2" y="187.1">16</text>
<text x="210.2" y="189.6">17</text>
<text x="214.6" y="188.4">17</text>
<text x="214.6" y="190.9">18</text>
<text x="239" y="187.1">IO0</text>
<text x="239" y="189.6">IO1</text>
<text x="256.5" y="187.5">16</text>
<text x="256.5" y="190">17</text>
<text x="260.9" y="186.2">16</text>
<text x="260.9" y="188.8">17</text>
<text x="260.9" y="191.3">18</text>
<text x="210.2" y="192.2">18</text>
<text x="210.2" y="194.7">19</text>
<text x="210.2" y="197.3">20</text>
<text x="214.6" y="193.5">19</text>
<text x="214.6" y="196">20</text>
<text x="239" y="192.2">IO3</text>
<text x="239.3" y="197.5">VDD5V</text>
<text x="256.5" y="192.5">18</text>
<text x="256.5" y="195.1">19</text>
<text x="256.5" y="197.6">20</text>
<text x="260.9" y="193.8">19</text>
<text x="260.9" y="196.4">20</text>
<text x="286.5" y="192.7">IO9</text>
<text x="286.5" y="195.2">IO6</text>
<text x="286.5" y="197.8">IO5</text>
<text x="126.9" y="202.3" transform="rotate(-90 126.9 202.3)">ESD/0402</text>
<text x="210.2" y="199.8">21</text>
<text x="214.6" y="198.6">21</text>
<text x="239.3" y="199.7">GND</text>
<text x="256.5" y="200.2">21</text>
<text x="260.9" y="198.9">21</text>
<text x="286.5" y="200">IO4</text>
<text x="201.6" y="206.7">PIN_1X21_2.54MM</text>
<text x="245.5" y="207">PIN_1X21_2.54MM</text>
</g>
<g font-size="2.2">
<text x="134.4" y="61.2">D2</text>
<text x="141.5" y="61.4">1N5819</text>
<text x="136.1" y="75.1">D1</text>
<text x="142.5" y="75.1">1N5819</text>
<text x="136.4" y="82.9">D3</text>
<text x="142.2" y="82.9">1N5819</text>
</g>
</svg>
